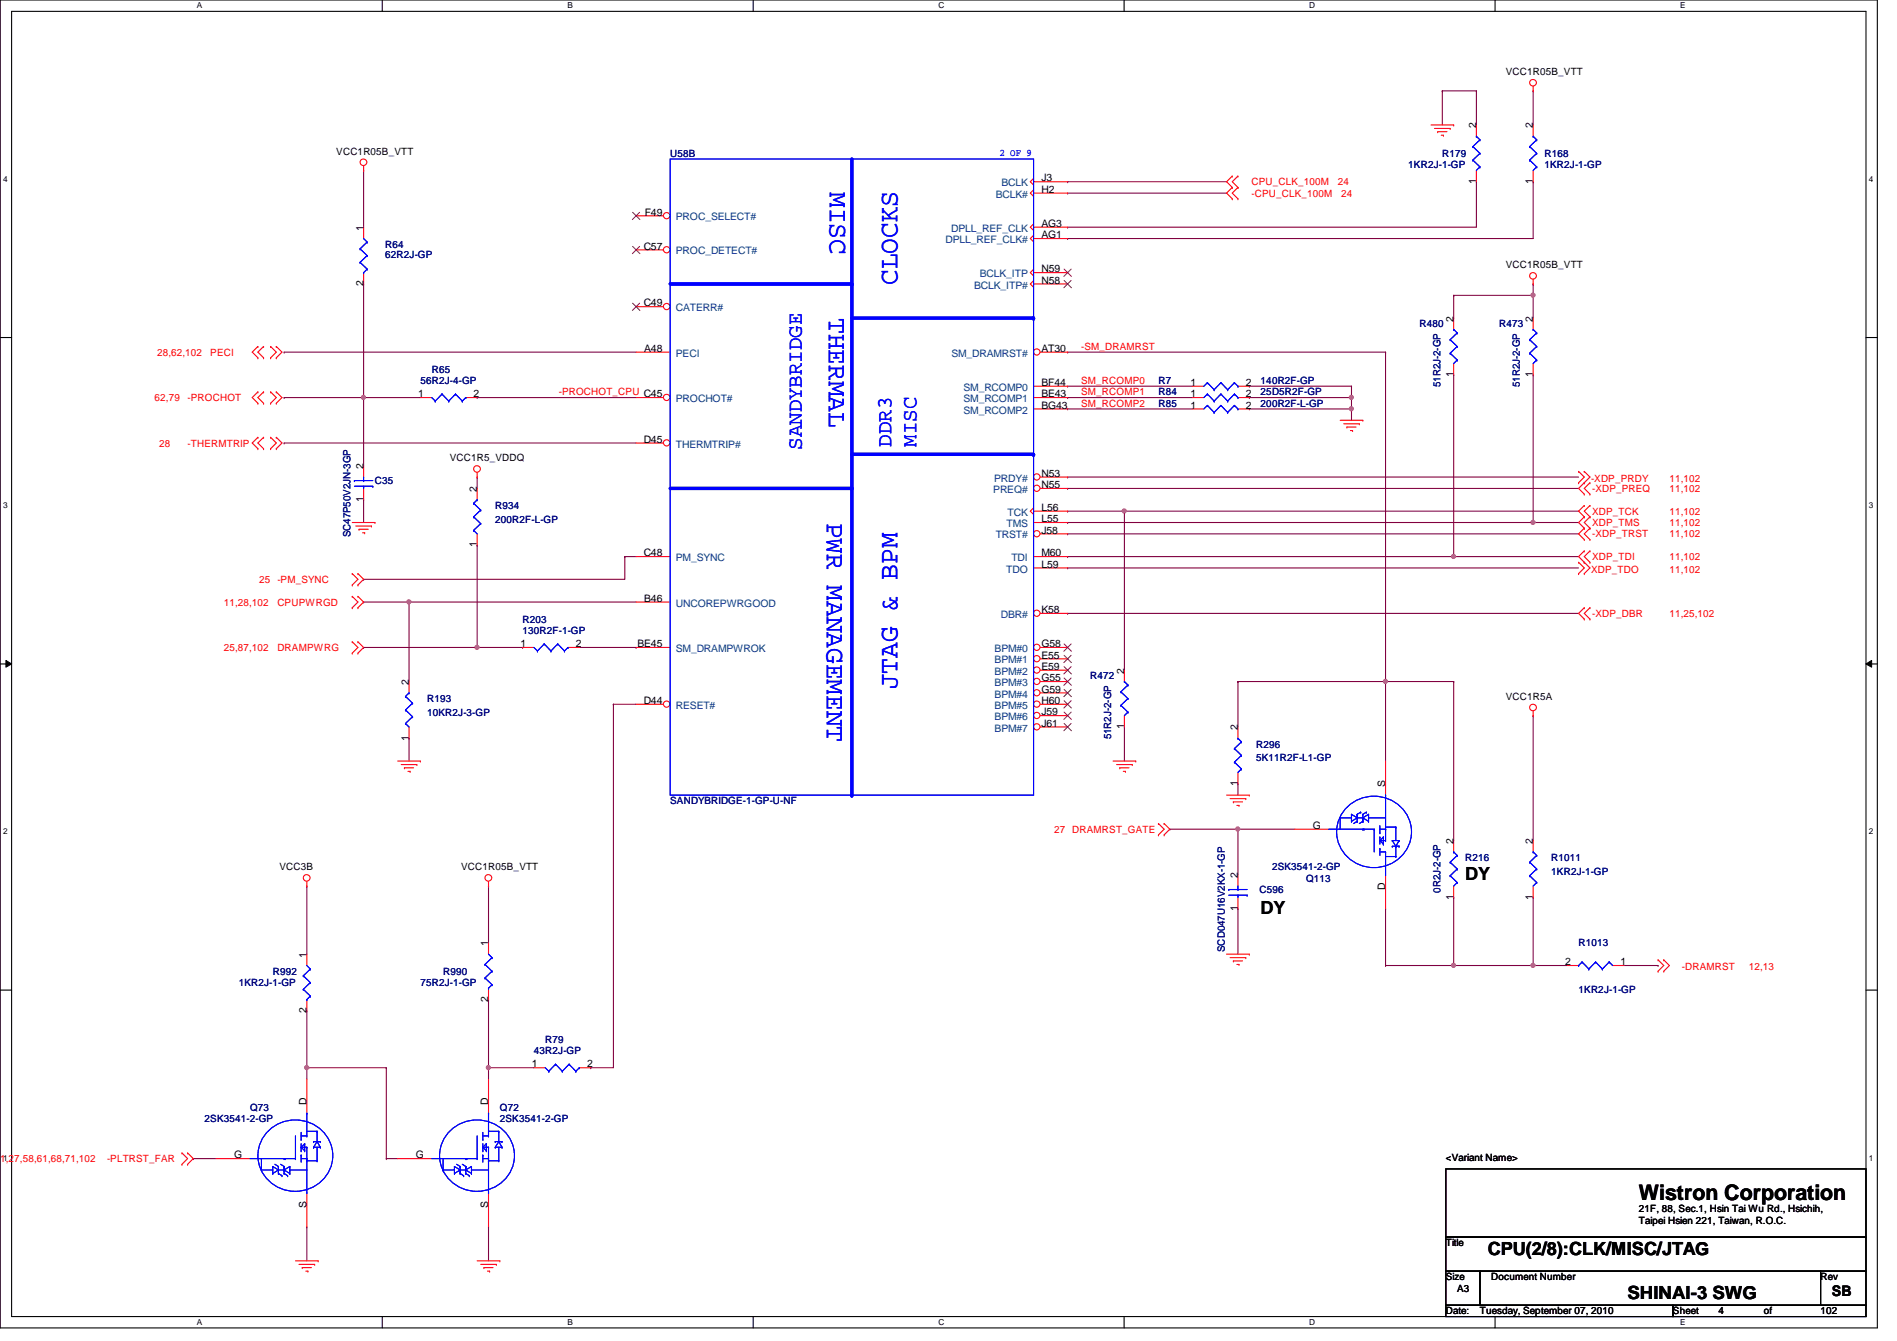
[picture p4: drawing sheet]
<svg xmlns="http://www.w3.org/2000/svg" width="297mm" height="210mm" viewBox="0 0 297 210" stroke-linecap="round" stroke-linejoin="round" font-family="sans-serif">
<path d="M0 0h294v207.9h-294zM1.8 1.8h290.4v204.3h-290.4z" fill="none" stroke="#000" stroke-width=".17"/>
<g fill="#fff">
<path d="M30.8 .2h.8v1.4h-.8z"/>
<path d="M30.8 206.2h.8v1.4h-.8z"/>
</g>
<path d="M59.9 0v1.8M59.9 206.1v1.8" fill="none" stroke="#000" stroke-width=".17"/>
<g fill="#fff">
<path d="M88.9 .2h.8v1.4h-.8z"/>
<path d="M88.9 206.2h.8v1.4h-.8z"/>
</g>
<path d="M117.9 0v1.8M117.9 206.1v1.8" fill="none" stroke="#000" stroke-width=".17"/>
<g fill="#fff">
<path d="M146.9 .2h.9v1.4h-.9z"/>
<path d="M146.9 206.2h.9v1.4h-.9z"/>
</g>
<path d="M176 0v1.8M176 206.1v1.8" fill="none" stroke="#000" stroke-width=".17"/>
<g fill="#fff">
<path d="M205 .2h.9v1.4h-.9z"/>
<path d="M205 206.2h.9v1.4h-.9z"/>
</g>
<path d="M234.1 0v1.8M234.1 206.1v1.8" fill="none" stroke="#000" stroke-width=".17"/>
<g fill="#fff">
<path d="M263.1 .2h.8v1.4h-.8z"/>
<path d="M263.1 206.2h.8v1.4h-.8z"/>
<path d="M.5 27.3h.7v1.4h-.7z"/>
<path d="M292.6 27.3h.7v1.4h-.7z"/>
<path d="M.5 78.4h.7v1.4h-.7z"/>
<path d="M292.6 78.4h.7v1.4h-.7z"/>
</g>
<path d="M0 52.8h1.8M292.2 52.8h1.8" fill="none" stroke="#000" stroke-width=".17"/>
<g fill="#fff">
<path d="M.5 129.5h.7v1.4h-.7z"/>
<path d="M292.6 129.5h.7v1.4h-.7z"/>
</g>
<path d="M0 103.9h1.8M292.2 103.9h1.8" fill="none" stroke="#000" stroke-width=".17"/>
<path d="M.9 103.4l.9 .5-.9 .5zM292.2 103.9l.9-.5v1z" fill="#000"/>
<path d="M.9 103.4l.9 .5-.9 .5zM292.2 103.9l.9-.5v1z" fill="none" stroke="#000" stroke-width=".16"/>
<g fill="#fff">
<path d="M.5 180.5h.7v1.4h-.7z"/>
<path d="M292.6 180.5h.7v1.4h-.7z"/>
</g>
<path d="M0 155h1.8M292.2 155h1.8" fill="none" stroke="#000" stroke-width=".17"/>
<path d="M44.5 55.1h.1M44.5 55.1h55.1M56.9 62.2h.1M56.9 62.2v10.7" fill="none" stroke="#800040" stroke-width=".17"/>
<circle cx="56.9" cy="62.2" r=".32" fill="#f0f"/>
<circle cx="56.9" cy="62.2" r=".32" fill="none" stroke="#f0f" stroke-width=".17"/>
<g fill="none" stroke="#800040" stroke-width=".17">
<path d="M56.9 26.7h.1M56.9 26.7v8.9M44.5 69.3h.1M44.5 69.3h55.1M56.9 62.2h.1M56.9 62.2h8.9M74.7 62.2h.1M74.7 62.2h24.9M56.9 90.7h.1M56.9 94.2h.1M56.9 90.7h40.9M56.9 94.2h7.1"/>
<path d="M64 94.2h.1M64 94.2v12.5"/>
</g>
<circle cx="64" cy="94.2" r=".32" fill="#f0f"/>
<circle cx="64" cy="94.2" r=".32" fill="none" stroke="#f0f" stroke-width=".17"/>
<g fill="none" stroke="#800040" stroke-width=".17">
<path d="M167.2 28.4h.1M167.2 30.2h.1M167.2 35.6h.1M167.2 37.3h.1M167.2 28.4h24.9M167.2 30.2h24.9M167.2 35.6h64M167.2 37.3h72.9M167.2 64h.1M167.2 64h19.5M195.6 64h.1M195.6 64h16"/>
<path d="M64 94.2h.1M64 94.2h35.6M97.8 87.1h.1M97.8 87.1v3.6M97.8 87.1h1.8M64 115.6h.1M64 115.6v3.5"/>
</g>
<circle cx="211.6" cy="64" r=".32" fill="#f0f"/>
<circle cx="211.6" cy="64" r=".32" fill="none" stroke="#f0f" stroke-width=".17"/>
<path d="M167.2 60.5h.1M167.2 60.5h19.5M195.6 60.5h.1M195.6 62.2h.1M195.6 60.5h16M195.6 62.2h16" fill="none" stroke="#800040" stroke-width=".17"/>
<circle cx="211.6" cy="62.2" r=".32" fill="#f0f"/>
<circle cx="211.6" cy="62.2" r=".32" fill="none" stroke="#f0f" stroke-width=".17"/>
<path d="M167.2 62.2h.1M167.2 74.7h.1M167.2 76.5h.1M167.2 62.2h19.5M167.2 74.7h80M167.2 76.5h80M211.6 64h.1M211.6 64v1.8M176.1 80h.1M176.1 80h71.1" fill="none" stroke="#800040" stroke-width=".17"/>
<circle cx="176" cy="80" r=".32" fill="#f0f"/>
<circle cx="176" cy="80" r=".32" fill="none" stroke="#f0f" stroke-width=".17"/>
<path d="M240.1 81.8h.1M240.1 81.8h7.1" fill="none" stroke="#800040" stroke-width=".17"/>
<circle cx="240" cy="81.8" r=".32" fill="#f0f"/>
<circle cx="240" cy="81.8" r=".32" fill="none" stroke="#f0f" stroke-width=".17"/>
<path d="M167.2 83.6h.1M167.2 83.6h80M227.6 87.1h.1M227.6 87.1h19.6" fill="none" stroke="#800040" stroke-width=".17"/>
<circle cx="227.6" cy="87.1" r=".32" fill="#f0f"/>
<circle cx="227.6" cy="87.1" r=".32" fill="none" stroke="#f0f" stroke-width=".17"/>
<path d="M167.2 88.9h.1M167.2 96h.1M167.2 88.9h80M167.2 96h80M176.1 80h.1M176.1 80v24.9M176.1 113.8h.1M176.1 113.8v5.3M217 106.7h.1M217 106.7h10.6M217 106.7v12.4" fill="none" stroke="#800040" stroke-width=".17"/>
<circle cx="216.9" cy="106.7" r=".32" fill="#f0f"/>
<circle cx="216.9" cy="106.7" r=".32" fill="none" stroke="#f0f" stroke-width=".17"/>
<g fill="none" stroke="#800040" stroke-width=".17">
<path d="M227.6 106.7h.1M227.6 106.7v24.9M240.1 112h.1M240.1 112v19.6M183.2 129.8h.1M183.2 129.8h10.6M193.8 129.8h.1M193.8 129.8v7.1M217 142.2h.1M217 142.2v8.9M227.6 151.1h.1M240.1 140.5h.1"/>
<path d="M240.1 140.5v10.6h-12.5"/>
</g>
<circle cx="227.6" cy="151.1" r=".32" fill="#f0f"/>
<circle cx="227.6" cy="151.1" r=".32" fill="none" stroke="#f0f" stroke-width=".17"/>
<path d="M193.8 129.8h.1M193.8 129.8h8.9M193.8 142.2h.1M193.8 142.2v7.2M227.6 140.5h.1M227.6 140.5v10.6" fill="none" stroke="#800040" stroke-width=".17"/>
<circle cx="193.8" cy="129.8" r=".32" fill="#f0f"/>
<circle cx="193.8" cy="129.8" r=".32" fill="none" stroke="#f0f" stroke-width=".17"/>
<g fill="none" stroke="#800040" stroke-width=".17">
<path d="M167.2 55.1h.1M167.2 55.1h49.8M217 55.1h.1M217 55.1v51.6h-23.2M227.6 58.7h.1M227.6 46.2h.1M227.6 58.7v28.4M227.6 46.2h12.5M240.1 58.7h.1M240.1 46.2h.1M240.1 46.2v3.6M240.1 58.7v23.1"/>
<path d="M193.8 106.7h.1M193.8 106.7v7.1M193.8 122.7h.1M193.8 122.7v1.8M217 151.1h.1M217 151.1h10.6"/>
</g>
<circle cx="240" cy="46.2" r=".32" fill="#f0f"/>
<circle cx="240" cy="46.2" r=".32" fill="none" stroke="#f0f" stroke-width=".17"/>
<g fill="none" stroke="#800040" stroke-width=".17">
<path d="M227.6 46.2h.1M227.6 46.2v3.6M240.1 44.4h.1M240.1 44.4v1.8M211.6 62.2h.1M211.6 60.5h.1M211.6 60.5v3.5M167.2 80h.1M167.2 81.8h.1M167.2 87.1h.1M167.2 80h8.9M167.2 81.8h72.9"/>
<path d="M167.2 87.1h60.4M76.5 167.1h.1M76.5 167.1h7.1M76.5 167.1v1.8"/>
</g>
<circle cx="76.5" cy="167.1" r=".32" fill="#f0f"/>
<circle cx="76.5" cy="167.1" r=".32" fill="none" stroke="#f0f" stroke-width=".17"/>
<g fill="none" stroke="#800040" stroke-width=".17">
<path d="M96.1 110.2h.1M96.1 110.2v56.9h-3.6M96.1 110.2h3.5M76.5 138.7h.1M76.5 138.7v8.9M48 167.1h.1M48 167.1h12.5M48 167.1v1.8M92.5 167.1h.1M30.3 181.4h.1M30.3 181.4h3.5M48 192h.1"/>
<path d="M48 192v5.4"/>
</g>
<circle cx="48" cy="167.1" r=".32" fill="#f0f"/>
<circle cx="48" cy="167.1" r=".32" fill="none" stroke="#f0f" stroke-width=".17"/>
<g fill="none" stroke="#800040" stroke-width=".17">
<path d="M225.8 14.2h.1M225.8 14.2h5.4M225.8 14.2v5.4M231.2 14.2h.1M231.2 14.2v5.4M240.1 14.2h.1M240.1 14.2v5.4M231.2 28.4h.1M231.2 28.4v7.2M240.1 28.4h.1M240.1 28.4v8.9M74.7 74.7h.1"/>
<path d="M74.7 74.7v1.8M74.7 85.3h.1M74.7 85.3v16h7.1M81.8 101.3h.1M90.7 101.3h8.9M99.6 101.3h.1M48 138.7h.1M48 138.7v10.7M48 158.2h.1M48 158.2v8.9M76.5 156.5h.1M76.5 156.5v10.6"/>
<path d="M60.5 167.1h.1M60.5 167.1v14.3M60.5 181.4h.1M60.5 181.4h1.8M76.5 192h.1M76.5 192v5.4"/>
</g>
<circle cx="74.7" cy="101.3" r=".32" fill="#f0f"/>
<circle cx="74.7" cy="101.3" r=".32" fill="none" stroke="#f0f" stroke-width=".17"/>
<path d="M56.9 101.3h.1M56.9 101.3h17.8M240.1 151.1h.1M240.1 151.1h5.3" fill="none" stroke="#800040" stroke-width=".17"/>
<circle cx="240" cy="151.1" r=".32" fill="#f0f"/>
<circle cx="240" cy="151.1" r=".32" fill="none" stroke="#f0f" stroke-width=".17"/>
<path d="M56.9 44.4h.1M56.9 44.4v17.8h-12.4M44.5 62.2h.1M56.9 78.2h.1M56.9 78.2v3.6M254.3 151.1h5.3M259.6 151.1h.1" fill="none" stroke="#800040" stroke-width=".17"/>
<g fill="none" stroke="#f00" stroke-width=".17">
<path d="M224.1 19.6h3.5M227.6 19.6h.1M231.2 19.6v1.7M240.1 14.2h.1M240.1 13.5v.7M56.9 26.7h.1M56.9 26v.7M193 27.6h.1M193 29.3h.1M193 31.1h.1M193 27.6l-.9 .8 .9 .9M193 29.3l-.9 .9 .9 .9"/>
<path d="M193.8 29.3h.1M193.8 27.6h.1M193.8 31.1h.1M193.8 27.6l-.8 .8 .8 .9M193.8 29.3l-.8 .9 .8 .9M224.6 20.1h2.5M225.1 20.6h.1M225.1 20.6h1.5M225.7 21.2h.3M226 21.2h.1M227.1 20.1h.1M231.2 26.7v1.7"/>
<path d="M40.4 56h.1M40.4 54.2h.1M40.4 54.2l-.9 .9 .9 .9M41.3 56h.1M41.3 54.2h.1M41.3 54.2l-.9 .9 .9 .9M42.4 54.2h.1M42.4 56h.1M42.4 54.2l.9 .9-.9 .9M43.3 56h.1M43.3 54.2h.1M43.3 54.2l.9 .9-.9 .9"/>
<path d="M240.1 44.4h.1M240.1 43.7v.7M40.4 63.1h.1M40.4 61.3h.1M40.4 70.2h.1M40.4 68.5h.1M40.4 61.3l-.9 .9 .9 .9M40.4 68.5l-.9 .8 .9 .9M41.3 63.1h.1M41.3 61.3h.1M41.3 70.2h.1M41.3 68.5h.1"/>
<path d="M41.3 61.3l-.9 .9 .9 .9M41.3 68.5l-.9 .8 .9 .9M42.4 61.3h.1M42.4 63.1h.1M42.4 68.5h.1M42.4 70.2h.1M42.4 61.3l.9 .9-.9 .9M42.4 68.5l.9 .8-.9 .9M43.3 63.1h.1M43.3 61.3h.1M43.3 70.2h.1M43.3 68.5h.1"/>
<path d="M43.3 61.3l.9 .9-.9 .9M43.3 68.5l.9 .8-.9 .9M56.9 72.9v1.8M56.9 76.5v1.7M65.8 62.2h1.8M72.9 62.2h1.8M74.7 74.7h.1M74.7 74v.7M161.8 62.2h5.4M161.8 64h5.4M186.7 64h1.8M193.8 64h1.8"/>
<path d="M209.8 65.8h3.6M210.4 66.3h2.4M210.9 66.8h.1M210.9 66.8h1.4M211.5 67.4h.3M211.8 67.4h.1M212.8 66.3h.1M213.4 65.8h.1M247.2 73.8h.1M247.2 75.6h.1M247.2 73.8l.9 .9-.9 .9M248.1 73.8h.1"/>
<path d="M248.1 75.6h.1M248.1 77.3h.1M248.1 79.1h.1M248.1 73.8l.9 .9-1.8 1.8 .9 .8M248.1 79.1l-.9 .9 .9 .9M249 77.3h.1M249 75.6h.1M249 79.1h.1M249 75.6l-.9 .9 .9 .8M249 79.1l-.9 .9 .9 .9M55.2 91.6h.1M55.2 89.8h.1"/>
<path d="M55.2 95.1h.1M55.2 93.3h.1M55.2 81.8h3.5M55.2 89.8l.8 .9-.8 .9M55.2 93.3l.8 .9-.8 .9M55.7 82.3h2.5M56 89.8h.1M56 91.6h.1M56 93.3h.1M56 95.1h.1M56 89.8l.9 .9-.9 .9M56 93.3l.9 .9-.9 .9"/>
<path d="M56.2 82.8h.1M56.2 82.8h1.5M56.8 83.4h.3M57.1 83.4h.1M58.2 82.3h.1M58.7 81.8h.1M247.2 88h.1M247.2 89.8h.1M247.2 88l.9 .9-.9 .9M248.1 80.9h.1M248.1 82.7h.1M248.1 84.5h.1"/>
<path d="M248.1 88h.1M248.1 89.8h.1M248.1 86.2h.1M248.1 95.1h.1M248.1 96.9h.1M248.1 80.9l-.9 .9 .9 .9M248.1 82.7l-.9 .9 .9 .9M248.1 86.2l-.9 .9 1.8 1.8-.9 .9M248.1 95.1l-.9 .9 .9 .9M249 80.9h.1M249 82.7h.1M249 84.5h.1"/>
<path d="M249 88h.1M249 86.2h.1M249 96.9h.1M249 95.1h.1M249 80.9l-.9 .9 .9 .9M249 82.7l-.9 .9 .9 .9M249 86.2l-.9 .9 .9 .9M249 95.1l-.9 .9 .9 .9M55.2 102.2h.1M55.2 100.5h.1M55.2 100.5l.8 .8-.8 .9M56 100.5h.1"/>
<path d="M56 102.2h.1M56 100.5l.9 .8-.9 .9M62.3 119.1h3.5M62.8 119.7h2.5M65.3 119.7h.1M65.8 119.1h.1M174.3 119.1h3.5M174.8 119.7h2.5M176.1 104.9v1.8M176.1 112v1.8M177.3 119.7h.1M177.8 119.1h.1"/>
<path d="M193.8 113.8v1.8M217 119.1v5.4M240.1 112h.1M240.1 111.3v.7M48 138.7h.1M48 138v.7M63.3 120.2h.1M63.3 120.2h1.5M63.9 120.7h.3M64.2 120.7h.1M76.5 138.7h.1M76.5 138v.7"/>
<path d="M175.3 120.2h.1M175.3 120.2h1.5M175.9 120.7h.3M176.2 120.7h.1M181.4 130.7h.1M181.4 128.9h.1M181.4 128.9l.9 .9-.9 .9M182.3 128.9h.1M182.3 130.7h.1M182.3 128.9l.9 .9-.9 .9M192.1 124.5h3.5M192.6 125h2.5"/>
<path d="M193.1 125.5h.1M193.1 125.5h1.5M193.7 126.1h.3M193.8 120.9v1.8M193.8 136.9v1.8M194 126.1h.1M195.1 125h.1M195.6 124.5h.1M202.7 129.8h5.4M217 136.9v5.3M240.1 131.6v1.7M240.1 138.7v1.8"/>
<path d="M76.5 147.6v1.8M76.5 154.7v1.8M192.1 149.4h3.5M192.6 149.9h2.5M193.1 150.4h.1M193.1 150.4h1.5M193.7 151h.3M193.8 140.5v1.7M194 151h.1M195.1 149.9h.1M195.6 149.4h.1M245.4 151.1h1.8"/>
<path d="M252.5 151.1h1.8M259.6 150.2h.1M259.6 152h.1M259.6 150.2l.9 .9-.9 .9M260.5 150.2h.1M260.5 152h.1M260.5 150.2l.9 .9-.9 .9M83.6 167.1h1.8M90.7 167.1h1.8M28.5 182.2h.1M28.5 180.5h.1M28.5 180.5l.9 .9-.9 .8"/>
<path d="M29.4 180.5h.1M29.4 182.2h.1M29.4 180.5l.9 .9-.9 .8M46.3 197.4h3.5M46.8 197.9h2.5M47.3 198.4h.1M47.3 198.4h1.5M47.9 199h.3M48.2 199h.1M49.3 197.9h.1M49.8 197.4h.1M74.7 197.4h3.6"/>
<path d="M75.3 197.9h2.4M75.8 198.4h.1M75.8 198.4h1.4M76.3 199h.4M76.7 199h.1M77.7 197.9h.1M78.3 197.4h.1"/>
<circle cx="240.1" cy="12.9" r=".52"/>
<circle cx="56.9" cy="25.4" r=".52"/>
<circle cx="240.1" cy="43.2" r=".52"/>
<circle cx="74.7" cy="73.4" r=".52"/>
<circle cx="240.1" cy="110.7" r=".52"/>
<circle cx="48" cy="137.4" r=".52"/>
<circle cx="76.5" cy="137.4" r=".52"/>
</g>
<path d="M226.4 183h65.8v10.6h-65.8zM226.4 193.6h65.8v5.4h-65.8zM226.4 199h5.3v5.3h-5.3zM231.7 199h53.4v5.3h-53.4zM285.1 199h7.1v5.3h-7.1zM226.4 204.3h35.6v1.8h-35.6zM262 204.3h30.2v1.8h-30.2z" fill="none" stroke="#000" stroke-width=".17"/>
<g fill="none" stroke="#00f" stroke-width=".17">
<path d="M230.6 25.1h.1M230.6 22.9h.1M230.6 25.1l1.1 1M230.6 22.9l1.1 1.1M231.2 21.3h.1M231.2 21.3l.5 .6M231.7 26.1h.1M231.7 24h.1M231.7 21.9h.1M231.7 26.1l-.5 .6M231.7 24l-1.1 1.1M231.7 21.9l-1.1 1"/>
<path d="M55.5 75.2h.1M55.5 76.1h2.9M55.5 75.2h2.9M56.9 76.1h.1M56.9 75.2h.1M56.9 74.7v.5M56.9 76.1v.4M58.4 76.1h.1M67.6 62.2l.6 .6M68.2 62.8h.1M69.2 61.7h.1M69.2 61.7l-1 1.1"/>
<path d="M69.2 61.7l1.1 1.1M70.3 62.8h.1M71.3 61.7h.1M71.3 61.7l-1 1.1M71.3 61.7l1.1 1.1M72.4 62.8h.1M72.9 62.2h.1M72.9 62.2l-.5 .6M189.1 63.5h.1M189.1 63.5l-.6 .5M189.1 63.5l1 1.1M190.1 64.6h.1"/>
<path d="M191.2 63.5h.1M191.2 63.5l-1.1 1.1M191.2 63.5l1 1.1M192.2 64.6h.1M193.3 63.5h.1M193.3 63.5l-1.1 1.1M193.3 63.5l.5 .5M193.8 64h.1M175.5 110.4h.1M175.5 108.3h.1M175.5 110.4l1.1 1.1M175.5 108.3l1.1 1"/>
<path d="M176.1 106.7h.1M176.1 106.7l.5 .5M176.6 111.5h.1M176.6 109.3h.1M176.6 107.2h.1M176.6 111.5l-.5 .5M176.6 109.3l-1.1 1.1M176.6 107.2l-1.1 1.1M193.3 119.3h.1M193.3 117.2h.1M193.3 119.3l1.1 1.1M193.3 117.2l1.1 1"/>
<path d="M193.8 115.6h.1M193.8 115.6l.6 .5M194.4 118.2h.1M194.4 116.1h.1M194.4 118.2l-1.1 1.1M194.4 116.1l-1.1 1.1M192.4 139.2h.1M192.4 139.2h2.9M193.8 139.2h.1M193.8 138.7v.5M194.4 120.4h.1M194.4 120.4l-.6 .5"/>
<path d="M208.1 129.8h7.1M209.8 128h.1M209.8 128h1.8M209.8 128v1.8M211 126.3a5.9 5.9 0 0 1 6.3-1.3 5.9 5.9 0 0 1 3.7 5.2 5.9 5.9 0 0 1-5.8 5.6 5.9 5.9 0 0 1-5.9-5.6 5.4 5.4 0 0 1 1.7-3.9zM211.6 127.5h.1M211.6 128.6h.1M211.6 127.5v1.1M211.6 127.5l.9 .5M212.5 127.5h.1M212.5 128h.1M212.5 128.6h.1"/>
<path d="M212.5 128h.9M212.5 127.5v1.1M212.5 128l-.9 .6M212.5 128.6l-.5 .3M213.1 127.1h.1M213.1 127.1l-.6 .4M213.4 129.8h.1M213.4 128h.1M213.4 128.6h.1M213.4 127.5h.1M213.4 127.5v1.1M213.4 128l.9 .6"/>
<path d="M213.4 128.6l-.6 .3M213.6 129.8h.1M213.9 127.1h.1M213.9 127.1l-.5 .4M214.3 128h.1M214.3 128.6h.1M214.3 127.5h.1M214.3 128h2.7M214.3 127.5v1.1M214.3 127.5l-.9 .5M215.2 129.8h.1M215.2 129.8v3.5"/>
<path d="M216.1 130.3h.1M216.1 132.8h.1M216.1 131h.1M216.1 131.6h.1M216.1 129.8h.9M216.1 129.2v1.1M216.1 131v1.1M216.1 132.8v1.1M216.1 133.3h.9M216.1 131.6h.9M216.1 131.6l.5 .5M216.6 132.1h.1"/>
<path d="M216.6 131h.1M216.6 131v1.1M216.6 131l-.5 .6M217 133.3h.1M217 136.9h.1M217 129.8h.1M217 124.5h.1M217 131.6h.1M217 129.5h.1M217 124.5v7.1M217 133.3v3.6M217 134.1h1.6"/>
<path d="M217 129.5h1.6M218 132.5h.1M218 131.6h.1M218 131.6h1.1M218 132.5h1.1M218 131.6l.6 .9M218.6 134.1h.1M218.6 132.5h.1M218.6 129.5h.1M218.6 129.5v2.1M218.6 132.5v1.6M219.1 132.5h.1"/>
<path d="M219.1 131.6h.1M219.1 131.6l-.5 .9M239.5 137.1h.1M239.5 135h.1M239.5 137.1l1.1 1M239.5 135l1.1 1M240.1 133.3h.1M240.1 133.3l.5 .6M240.6 138.1h.1M240.6 136h.1M240.6 133.9h.1M240.6 138.1l-.5 .6"/>
<path d="M240.6 136l-1.1 1.1M240.6 133.9l-1.1 1.1M75.9 151h.1M75.9 153.1h.1M75.9 151l1.1 1M75.9 153.1l1.1 1M76.5 154.7h.1M76.5 149.4l.5 .5M77 149.9h.1M77 152h.1M77 154.1h.1M77 149.9l-1.1 1.1"/>
<path d="M77 152l-1.1 1.1M77 154.1l-.5 .6M192.4 140.1h2.9M193.8 140.1h.1M193.8 140.1v.4M195.3 140.1h.1M247.2 151.1h.1M247.7 150.6h.1M247.7 150.6l1.1 1.1M247.7 150.6l-.5 .5M248.8 151.7h.1M249.8 150.6h.1"/>
<path d="M249.8 150.6l1.1 1.1M249.8 150.6l-1 1.1M250.9 151.7h.1M252 150.6h.1M252 150.6l.5 .5M252 150.6l-1.1 1.1M85.4 167.1l.5 .6M85.9 167.7h.1M87 166.6h.1M87 166.6l-1.1 1.1M87 166.6l1 1.1M88 167.7h.1"/>
<path d="M89.1 166.6h.1M89.1 166.6l-1.1 1.1M89.1 166.6l1.1 1.1M90.2 167.7h.1M90.7 167.1h.1M90.7 167.1l-.5 .6"/>
</g>
<circle cx="162.4" cy="55.1" r=".5" fill="#fff"/>
<g fill="none" stroke="#f00" stroke-width=".17">
<path d="M161.8 29.7l-.5 .5 .5 .5M161.8 30.2h5.4M161.8 27.9l-.5 .5 .5 .6M161.8 28.4h5.4M161.8 36.8l-.5 .5 .5 .5M161.8 37.3h5.4M161.8 35.1l-.5 .5 .5 .5M161.8 35.6h5.4M162.9 55.1h4.3M161.8 60.5h5.4"/>
<circle cx="162.4" cy="55.1" r=".5"/>
</g>
<circle cx="104.4" cy="48" r=".5" fill="#fff"/>
<g fill="none" stroke="#f00" stroke-width=".17">
<path d="M99.6 48h4.3M99.6 55.1h5.3"/>
<circle cx="104.4" cy="48" r=".5"/>
</g>
<path d="M99.1 47.5l1.1 1.1M100.2 47.5l-1.2 1.1" fill="none" stroke="#804000" stroke-width=".16"/>
<circle cx="104.4" cy="62.2" r=".5" fill="#fff"/>
<g fill="none" stroke="#f00" stroke-width=".17">
<path d="M99.6 62.2h4.3"/>
<circle cx="104.4" cy="62.2" r=".5"/>
</g>
<circle cx="104.4" cy="69.3" r=".5" fill="#fff"/>
<g fill="none" stroke="#f00" stroke-width=".17">
<path d="M99.6 69.3h4.3M99.6 101.3h5.3"/>
<circle cx="104.4" cy="69.3" r=".5"/>
</g>
<circle cx="104.4" cy="110.2" r=".5" fill="#fff"/>
<g fill="none" stroke="#f00" stroke-width=".17">
<path d="M99.6 110.2h4.3"/>
<circle cx="104.4" cy="110.2" r=".5"/>
</g>
<circle cx="162.4" cy="74.6" r=".5" fill="#fff"/>
<g fill="none" stroke="#f00" stroke-width=".17">
<path d="M162.9 74.7h4.3"/>
<circle cx="162.4" cy="74.6" r=".5"/>
</g>
<circle cx="162.4" cy="76.4" r=".5" fill="#fff"/>
<g fill="none" stroke="#f00" stroke-width=".17">
<path d="M161.8 79.5l-.5 .5 .5 .5M162.9 76.5h4.3M161.8 80h5.4M161.8 81.8h5.4"/>
<circle cx="162.4" cy="76.4" r=".5"/>
</g>
<circle cx="162.4" cy="83.5" r=".5" fill="#fff"/>
<g fill="none" stroke="#f00" stroke-width=".17">
<path d="M161.8 87.1h5.4M161.8 88.9h5.4M162.9 83.6h4.3"/>
<circle cx="162.4" cy="83.5" r=".5"/>
</g>
<circle cx="162.4" cy="96" r=".5" fill="#fff"/>
<g fill="none" stroke="#f00" stroke-width=".17">
<path d="M162.9 96h4.3"/>
<circle cx="162.4" cy="96" r=".5"/>
</g>
<circle cx="162.4" cy="101.3" r=".5" fill="#fff"/>
<g fill="none" stroke="#f00" stroke-width=".17">
<path d="M162.9 101.3h4.3"/>
<circle cx="162.4" cy="101.3" r=".5"/>
</g>
<path d="M166.6 100.8l1.2 1.1M167.7 100.8l-1.1 1.1" fill="none" stroke="#804000" stroke-width=".16"/>
<circle cx="162.4" cy="103.1" r=".5" fill="#fff"/>
<g fill="none" stroke="#f00" stroke-width=".17">
<path d="M162.9 103.1h4.3"/>
<circle cx="162.4" cy="103.1" r=".5"/>
</g>
<path d="M166.6 102.6l1.2 1.1M167.7 102.6l-1.1 1.1" fill="none" stroke="#804000" stroke-width=".16"/>
<circle cx="162.4" cy="104.9" r=".5" fill="#fff"/>
<g fill="none" stroke="#f00" stroke-width=".17">
<path d="M162.9 104.9h4.3"/>
<circle cx="162.4" cy="104.9" r=".5"/>
</g>
<path d="M166.6 104.4l1.2 1.1M167.7 104.4l-1.1 1.1" fill="none" stroke="#804000" stroke-width=".16"/>
<circle cx="162.4" cy="106.7" r=".5" fill="#fff"/>
<g fill="none" stroke="#f00" stroke-width=".17">
<path d="M162.9 106.7h4.3"/>
<circle cx="162.4" cy="106.7" r=".5"/>
</g>
<path d="M166.6 106.1l1.2 1.2M167.7 106.1l-1.1 1.2" fill="none" stroke="#804000" stroke-width=".16"/>
<circle cx="162.4" cy="108.4" r=".5" fill="#fff"/>
<g fill="none" stroke="#f00" stroke-width=".17">
<path d="M162.9 108.5h4.3"/>
<circle cx="162.4" cy="108.4" r=".5"/>
</g>
<path d="M166.6 107.9l1.2 1.2M167.7 107.9l-1.1 1.2" fill="none" stroke="#804000" stroke-width=".16"/>
<circle cx="162.4" cy="110.2" r=".5" fill="#fff"/>
<g fill="none" stroke="#f00" stroke-width=".17">
<path d="M162.9 110.2h4.3"/>
<circle cx="162.4" cy="110.2" r=".5"/>
</g>
<path d="M166.6 109.7l1.2 1.1M167.7 109.7l-1.1 1.1" fill="none" stroke="#804000" stroke-width=".16"/>
<circle cx="162.4" cy="112" r=".5" fill="#fff"/>
<g fill="none" stroke="#f00" stroke-width=".17">
<path d="M162.9 112h4.3"/>
<circle cx="162.4" cy="112" r=".5"/>
</g>
<path d="M166.6 111.5l1.2 1.1M167.7 111.5l-1.1 1.1" fill="none" stroke="#804000" stroke-width=".16"/>
<circle cx="162.4" cy="113.8" r=".5" fill="#fff"/>
<g fill="none" stroke="#f00" stroke-width=".17">
<path d="M99.6 87.1h5.3M162.9 113.8h4.3"/>
<circle cx="162.4" cy="113.8" r=".5"/>
</g>
<path d="M166.6 113.2l1.2 1.2M167.7 113.2l-1.1 1.2" fill="none" stroke="#804000" stroke-width=".16"/>
<circle cx="104.4" cy="39.1" r=".5" fill="#fff"/>
<g fill="none" stroke="#f00" stroke-width=".17">
<path d="M99.6 39.1h4.3"/>
<circle cx="104.4" cy="39.1" r=".5"/>
</g>
<path d="M99.1 38.6l1.1 1.1M100.2 38.6l-1.2 1.1" fill="none" stroke="#804000" stroke-width=".16"/>
<circle cx="104.4" cy="33.8" r=".5" fill="#fff"/>
<g fill="none" stroke="#f00" stroke-width=".17">
<path d="M99.6 33.8h4.3M161.8 42.2l-.5 .5 .5 .5M161.8 42.7h5.4M161.8 43.9l-.5 .5 .5 .6M161.8 44.4h5.4M99.6 94.2h5.3"/>
<circle cx="104.4" cy="33.8" r=".5"/>
</g>
<path d="M99.1 33.2l1.1 1.2M100.2 33.2l-1.2 1.2M166.6 42.1l1.2 1.2M166.6 43.9l1.2 1.1M167.7 42.1l-1.1 1.2M167.7 43.9l-1.1 1.1" fill="none" stroke="#804000" stroke-width=".16"/>
<path d="M104.9 24.9h56.9v99.6h-56.9z" fill="none" stroke="#00f" stroke-width=".17"/>
<path d="M133.4 24.9v99.6" fill="none" stroke="#00f" stroke-width=".51"/>
<circle cx="133.4" cy="124.5" r=".25" fill="#00f"/>
<path d="M133.4 49.8h28.4" fill="none" stroke="#00f" stroke-width=".51"/>
<circle cx="161.8" cy="49.8" r=".25" fill="#00f"/>
<path d="M104.9 44.4h28.5" fill="none" stroke="#00f" stroke-width=".51"/>
<circle cx="133.4" cy="44.4" r=".25" fill="#00f"/>
<path d="M104.9 76.5h28.5" fill="none" stroke="#00f" stroke-width=".51"/>
<circle cx="133.4" cy="76.5" r=".25" fill="#00f"/>
<path d="M133.4 71.1h28.4" fill="none" stroke="#00f" stroke-width=".51"/>
<circle cx="161.8" cy="71.1" r=".25" fill="#00f"/>
<path d="M104.9 24.9h56.9v99.6h-56.9z" fill="none" stroke="#00f" stroke-width=".17"/>
<path d="M133.4 24.9v99.6" fill="none" stroke="#00f" stroke-width=".51"/>
<circle cx="133.4" cy="124.5" r=".25" fill="#00f"/>
<path d="M133.4 49.8h28.4" fill="none" stroke="#00f" stroke-width=".51"/>
<circle cx="161.8" cy="49.8" r=".25" fill="#00f"/>
<path d="M104.9 44.4h28.5" fill="none" stroke="#00f" stroke-width=".51"/>
<circle cx="133.4" cy="44.4" r=".25" fill="#00f"/>
<path d="M104.9 76.5h28.5" fill="none" stroke="#00f" stroke-width=".51"/>
<circle cx="133.4" cy="76.5" r=".25" fill="#00f"/>
<path d="M133.4 71.1h28.4" fill="none" stroke="#00f" stroke-width=".51"/>
<circle cx="161.8" cy="71.1" r=".25" fill="#00f"/>
<g fill="none" stroke="#f00" stroke-width=".17">
<path d="M240.1 19.6v1.7M56.9 35.6v1.7M240.1 26.7v1.7M56.9 42.7v1.7M227.6 49.8v1.8M227.6 56.9v1.8M240.1 49.8v1.8M240.1 56.9v1.8M74.7 76.5v1.7M186.7 62.2h1.8M186.7 60.5h1.8M193.8 62.2h1.8"/>
<path d="M193.8 60.5h1.8M74.7 83.6v1.7M64 106.7v1.8M64 113.8v1.8M81.8 101.3h1.8M88.9 101.3h1.8M227.6 131.6v1.7M227.6 138.7v1.8M48 149.4v1.7M48 156.5v1.7M48 168.9v5.3M76.5 168.9v5.3"/>
<path d="M33.8 181.4h5.4M48 186.7v5.3M62.3 181.4h5.3M76.5 186.7v5.3"/>
</g>
<g fill="none" stroke="#00f" stroke-width=".17">
<path d="M56.4 38.9h.1M56.4 38.9l1.1 1.1M56.9 37.3l.6 .6M57.5 37.9h.1M57.5 37.9l-1.1 1M239.5 25.1h.1M239.5 22.9h.1M239.5 25.1l1.1 1M239.5 22.9l1.1 1.1M240.1 21.3h.1M240.1 21.3l.5 .6M240.6 26.1h.1"/>
<path d="M240.6 24h.1M240.6 21.9h.1M240.6 26.1l-.5 .6M240.6 24l-1.1 1.1M240.6 21.9l-1.1 1M56.4 41.1h.1M56.4 41.1l1.1 1M56.9 42.7h.1M57.5 40h.1M57.5 42.1h.1M57.5 40l-1.1 1.1M57.5 42.1l-.6 .6"/>
<path d="M189.1 59.9h.1M189.1 59.9l-.6 .6M189.1 59.9l1 1.1M191.2 59.9h.1M191.2 59.9l-1.1 1.1M191.2 59.9l1 1.1M193.3 59.9h.1M193.3 59.9l-1.1 1.1M193.3 59.9l.5 .6M227.1 55.3h.1M227.1 53.2h.1M227.1 55.3l1.1 1"/>
<path d="M227.1 53.2l1.1 1M227.6 51.6h.1M227.6 51.6l.6 .5M228.2 56.3h.1M228.2 54.2h.1M228.2 52.1h.1M228.2 56.3l-.6 .6M228.2 54.2l-1.1 1.1M228.2 52.1l-1.1 1.1M239.5 55.3h.1M239.5 53.2h.1M239.5 55.3l1.1 1"/>
<path d="M239.5 53.2l1.1 1M240.1 51.6h.1M240.1 51.6l.5 .5M240.6 56.3h.1M240.6 54.2h.1M240.6 52.1h.1M240.6 56.3l-.5 .6M240.6 54.2l-1.1 1.1M240.6 52.1l-1.1 1.1M74.2 78.8h.1M74.2 78.8l1.1 1M74.7 78.2h.1"/>
<path d="M74.7 78.2l-.5 .6M75.3 79.8h.1M75.3 79.8l-1.1 1.1M189.1 61.7h.1M189.1 61.7l-.6 .5M189.1 61.7l1 1.1M190.1 62.8h.1M190.1 61h.1M191.2 61.7h.1M191.2 61.7l-1.1 1.1M191.2 61.7l1 1.1M192.2 62.8h.1"/>
<path d="M192.2 61h.1M193.3 61.7h.1M193.3 61.7l-1.1 1.1M193.3 61.7l.5 .5M193.8 62.2h.1M193.8 60.5h.1M74.2 83h.1M74.2 80.9h.1M74.2 83l.5 .6M74.2 80.9l1.1 1.1M75.3 82h.1M75.3 82l-1.1 1"/>
<path d="M63.5 113.2h.1M63.5 111.1h.1M63.5 109h.1M63.5 113.2l.5 .6M63.5 111.1l1.1 1.1M63.5 109l1.1 1.1M64 108.5h.1M64 108.5l-.5 .5M64.6 112.2h.1M64.6 110.1h.1M64.6 112.2l-1.1 1M64.6 110.1l-1.1 1"/>
<path d="M83.6 101.3l.6 .6M84.2 101.9h.1M85.2 100.8h.1M85.2 100.8l-1 1.1M85.2 100.8l1.1 1.1M86.3 101.9h.1M87.3 100.8h.1M87.3 100.8l-1 1.1M87.3 100.8l1.1 1.1M88.4 101.9h.1M88.9 101.3h.1M88.9 101.3l-.5 .6"/>
<path d="M227.1 137.1h.1M227.1 135h.1M227.1 137.1l1.1 1M227.1 135l1.1 1M227.6 133.3h.1M227.6 133.3l.6 .6M228.2 138.1h.1M228.2 136h.1M228.2 133.9h.1M228.2 138.1l-.6 .6M228.2 136l-1.1 1.1M228.2 133.9l-1.1 1.1"/>
<path d="M47.5 152.7h.1M47.5 154.9h.1M47.5 152.7l1.1 1.1M47.5 154.9l1.1 1M48 156.5h.1M48 151.1l.6 .6M48.6 151.7h.1M48.6 153.8h.1M48.6 155.9h.1M48.6 151.7l-1.1 1M48.6 153.8l-1.1 1.1M48.6 155.9l-.6 .6"/>
<path d="M42.1 176.9a5.9 5.9 0 0 1 6.3-1.2 5.9 5.9 0 0 1 3.7 5.2 5.9 5.9 0 0 1-5.9 5.6 5.9 5.9 0 0 1-5.8-5.6 5.4 5.4 0 0 1 1.7-4zM46.3 177.8v3.6M47.2 178.4h.1M47.2 179.6h.1M47.2 177.8h.8M47.2 179.6h.8M47.2 177.2v1.2M47.2 179v1.1M47.2 179.6l.5 .5M47.7 179h.1M47.7 179l-.5 .6M47.7 179v1.1"/>
<path d="M48 177.8h.1M48 174.2h.1M48 179.6h.1M48 177.1h1.7M48 174.2v3.6M48 179.6v7.1M49.1 178.7h.1M49.1 179.6h.1M49.1 179.6h1.1M49.1 178.7h1.1M49.7 177.1h.1M49.7 178.7h.1"/>
<path d="M49.7 177.1v1.6M49.7 179.6v2.1M49.7 178.7l.5 .9M49.7 178.7l-.6 .9M50.2 178.7h.1M50.2 179.6h.1M70.5 176.9a5.9 5.9 0 0 1 6.3-1.2 5.9 5.9 0 0 1 3.8 5.2 5.9 5.9 0 0 1-5.9 5.6 5.9 5.9 0 0 1-5.9-5.6 5.4 5.4 0 0 1 1.7-4zM74.7 177.8v3.6M75.6 178.4h.1M75.6 179.6h.1M75.6 177.2v1.2M75.6 179v1.1"/>
<path d="M75.6 177.8h.9M75.6 179.6h.9M75.6 179.6l.6 .5M76.2 179h.1M76.2 179l-.6 .6M76.2 179v1.1M76.5 177.8h.1M76.5 174.2h.1M76.5 179.6h.1M76.5 174.2v3.6M76.5 179.6v7.1M76.5 177.1h1.6"/>
<path d="M77.6 178.7h.1M77.6 179.6h.1M77.6 179.6h1M77.6 178.7h1M78.1 177.1h.1M78.1 178.7h.1M78.1 177.1v1.6M78.1 179.6v2.1M78.1 178.7l.5 .9M78.1 178.7l-.5 .9M78.6 178.7h.1M78.6 179.6h.1"/>
<path d="M39.2 181.4h7.1M40.9 183.1h.1M40.9 183.1h1.8M40.9 181.4v1.7M42.7 183.7h.1M42.7 182.6h.1M42.7 182.6v1.1M42.7 182.6l.9 .5M43 182.2l.6 .4M43.6 183.7h.1M43.6 183.1h.1M43.6 182.6h.1"/>
<path d="M43.6 183.1h.9M43.6 182.6v1.1M43.6 183.1l-.9 .6M43.6 183.7l.6 .3M43.9 182.2l.6 .4M44.2 184h.1M44.5 181.4h.1M44.5 183.1h.1M44.5 182.6h.1M44.5 183.7h.1M44.5 182.6v1.1M44.5 183.1l.9 .6"/>
<path d="M44.5 183.7l.5 .3M44.7 181.4h.1M45 184h.1M45.4 183.1h.1M45.4 182.6h.1M45.4 183.7h.1M45.4 183.1h2.6M45.4 182.6v1.1M45.4 182.6l-.9 .5M46.3 181.4h.1M47.2 180.8h.1M47.2 180.1h.1"/>
<path d="M47.2 181.4h.8M47.2 180.8v1.1M47.7 180.1h.1M48 181.4h.1M48 186.7h.1M48 181.7h.1M48 181.7h1.7M49.7 181.7h.1M67.6 181.4h7.1M69.4 183.1h.1M69.4 183.1h1.8M69.4 181.4v1.7"/>
<path d="M71.2 183.7h.1M71.2 182.6h.1M71.2 182.6v1.1M71.2 182.6l.8 .5M71.5 182.2l.5 .4M72 183.7h.1M72 183.1h.1M72 182.6h.1M72 183.1h.9M72 182.6v1.1M72 183.1l-.8 .6M72 183.7l.6 .3"/>
<path d="M72.4 182.2l.5 .4M72.6 184h.1M72.9 181.4h.1M72.9 183.1h.1M72.9 182.6h.1M72.9 183.7h.1M72.9 182.6v1.1M72.9 183.1l.9 .6M72.9 183.7l.6 .3M73.1 181.4h.1M73.5 184h.1M73.8 183.1h.1"/>
<path d="M73.8 182.6h.1M73.8 183.7h.1M73.8 183.1h2.7M73.8 182.6v1.1M73.8 182.6l-.9 .5M74.7 181.4h.1M75.6 180.8h.1M75.6 180.1h.1M75.6 181.4h.9M75.6 180.8v1.1M76.2 180.1h.1M76.5 181.4h.1"/>
<path d="M76.5 186.7h.1M76.5 181.7h.1M76.5 181.7h1.6M78.1 181.7h.1"/>
</g>
<circle cx="56.9" cy="62.2" r=".32" fill="#f0f"/>
<circle cx="56.9" cy="62.2" r=".32" fill="none" stroke="#f0f" stroke-width=".17"/>
<circle cx="64" cy="94.2" r=".32" fill="#f0f"/>
<circle cx="64" cy="94.2" r=".32" fill="none" stroke="#f0f" stroke-width=".17"/>
<circle cx="211.6" cy="64" r=".32" fill="#f0f"/>
<circle cx="211.6" cy="64" r=".32" fill="none" stroke="#f0f" stroke-width=".17"/>
<circle cx="211.6" cy="62.2" r=".32" fill="#f0f"/>
<circle cx="211.6" cy="62.2" r=".32" fill="none" stroke="#f0f" stroke-width=".17"/>
<circle cx="176" cy="80" r=".32" fill="#f0f"/>
<circle cx="176" cy="80" r=".32" fill="none" stroke="#f0f" stroke-width=".17"/>
<circle cx="240" cy="81.8" r=".32" fill="#f0f"/>
<circle cx="240" cy="81.8" r=".32" fill="none" stroke="#f0f" stroke-width=".17"/>
<circle cx="227.6" cy="87.1" r=".32" fill="#f0f"/>
<circle cx="227.6" cy="87.1" r=".32" fill="none" stroke="#f0f" stroke-width=".17"/>
<circle cx="216.9" cy="106.7" r=".32" fill="#f0f"/>
<circle cx="216.9" cy="106.7" r=".32" fill="none" stroke="#f0f" stroke-width=".17"/>
<circle cx="227.6" cy="151.1" r=".32" fill="#f0f"/>
<circle cx="227.6" cy="151.1" r=".32" fill="none" stroke="#f0f" stroke-width=".17"/>
<circle cx="193.8" cy="129.8" r=".32" fill="#f0f"/>
<circle cx="193.8" cy="129.8" r=".32" fill="none" stroke="#f0f" stroke-width=".17"/>
<circle cx="240" cy="46.2" r=".32" fill="#f0f"/>
<circle cx="240" cy="46.2" r=".32" fill="none" stroke="#f0f" stroke-width=".17"/>
<circle cx="76.5" cy="167.1" r=".32" fill="#f0f"/>
<circle cx="76.5" cy="167.1" r=".32" fill="none" stroke="#f0f" stroke-width=".17"/>
<circle cx="48" cy="167.1" r=".32" fill="#f0f"/>
<circle cx="48" cy="167.1" r=".32" fill="none" stroke="#f0f" stroke-width=".17"/>
<circle cx="74.7" cy="101.3" r=".32" fill="#f0f"/>
<circle cx="74.7" cy="101.3" r=".32" fill="none" stroke="#f0f" stroke-width=".17"/>
<circle cx="240" cy="151.1" r=".32" fill="#f0f"/>
<circle cx="240" cy="151.1" r=".32" fill="none" stroke="#f0f" stroke-width=".17"/>
<g font-size="4.2" fill="#00f">
<text x="130" y="30.1" transform="rotate(90 130 30.1)">MISC</text>
<text x="140.5" y="44.6" transform="rotate(-90 140.5 44.6)">CLOCKS</text>
<text x="129.8" y="49.8" transform="rotate(90 129.8 49.8)">THERMAL</text>
<text x="129.5" y="81.8" transform="rotate(90 129.5 81.8)">PWR MANAGEMENT</text>
<text x="140.5" y="107.9" transform="rotate(-90 140.5 107.9)">JTAG &amp; BPM</text>
</g>
<g font-size="3.3" fill="#00f">
<text x="125.6" y="70.4" transform="rotate(-90 125.6 70.4)">SANDYBRIDGE</text>
<text x="139.6" y="69.9" transform="rotate(-90 139.6 69.9)">DDR3</text>
<text x="143.5" y="69.9" transform="rotate(-90 143.5 69.9)">MISC</text>
</g>
<text font-size="3.3" x="256.6" y="187.9">Wistron Corporation</text>
<g font-size="2.8">
<text x="229.4" y="137.8">DY</text>
<text x="197.4" y="143.1">DY</text>
<text x="233" y="196.4">CPU(2/8):CLK/MISC/JTAG</text>
<text x="254.8" y="203.4">SHINAI-3 SWG</text>
</g>
<text font-size="2.3" x="286.8" y="202.9">SB</text>
<g font-size="1.6">
<text x="235.8" y="11.8">VCC1R05B_VTT</text>
<text x="231.1" y="20.1" transform="rotate(-90 231.1 20.1)">2</text>
<text x="240" y="20.1" transform="rotate(-90 240 20.1)">2</text>
<text x="52.7" y="24.2">VCC1R05B_VTT</text>
<text x="163.1" y="28.4">J3</text>
<text x="231.1" y="28.8" transform="rotate(-90 231.1 28.8)">1</text>
<text x="240" y="28.8" transform="rotate(-90 240 28.8)">1</text>
<text x="101" y="33.7">F49</text>
<text x="163.1" y="30.2">H2</text>
<text x="163.1" y="35.5">AG3</text>
<text x="56.9" y="36.1" transform="rotate(-90 56.9 36.1)">1</text>
<text x="100.8" y="39.1">C57</text>
<text x="163.1" y="37.3">AG1</text>
<text x="235.8" y="42">VCC1R05B_VTT</text>
<text x="56.9" y="44.8" transform="rotate(-90 56.9 44.8)">2</text>
<text x="100.8" y="48">C49</text>
<text x="163.1" y="42.6">N59</text>
<text x="163.1" y="44.4">N58</text>
<text x="227.6" y="50.3" transform="rotate(-90 227.6 50.3)">2</text>
<text x="240" y="50.3" transform="rotate(-90 240 50.3)">2</text>
<text x="100.9" y="55.1">A48</text>
<text x="163.1" y="55.1">AT30</text>
<text x="227.6" y="59" transform="rotate(-90 227.6 59)">1</text>
<text x="240" y="59" transform="rotate(-90 240 59)">1</text>
<text x="65.5" y="62.2">1</text>
<text x="74.2" y="62.2">2</text>
<text x="163.1" y="62.2">BE43</text>
<text x="163.1" y="64">BG43</text>
<text x="163.1" y="60.4">BF44</text>
<text x="186.4" y="64">1</text>
<text x="186.4" y="62.2">1</text>
<text x="186.4" y="60.4">1</text>
<text x="195.1" y="64">2</text>
<text x="195.1" y="62.2">2</text>
<text x="195.1" y="60.4">2</text>
<text x="100.8" y="69.3">D45</text>
<text x="56.9" y="73.4" transform="rotate(-90 56.9 73.4)">2</text>
<text x="70.4" y="72.2">VCC1R5_VDDQ</text>
<text x="74.7" y="77" transform="rotate(-90 74.7 77)">2</text>
<text x="163.1" y="74.6">N53</text>
<text x="163.1" y="76.4">N55</text>
<text x="56.9" y="78.6" transform="rotate(-90 56.9 78.6)">1</text>
<text x="163.1" y="80">L56</text>
<text x="163.1" y="81.7">L55</text>
<text x="163.1" y="83.5">J58</text>
<text x="74.7" y="85.7" transform="rotate(-90 74.7 85.7)">1</text>
<text x="100.8" y="87.1">C48</text>
<text x="163.1" y="87.1">M60</text>
<text x="163.1" y="88.9">L59</text>
<text x="100.9" y="94.2">B46</text>
<text x="163.1" y="96">K58</text>
<text x="81.5" y="101.3">1</text>
<text x="90.2" y="101.3">2</text>
<text x="99.8" y="101.3">BE45</text>
<text x="163.1" y="101.3">G58</text>
<text x="64" y="107.2" transform="rotate(-90 64 107.2)">2</text>
<text x="163.1" y="103.1">E55</text>
<text x="163.1" y="104.9">E59</text>
<text x="163.1" y="106.6">G55</text>
<text x="176" y="105.5" transform="rotate(-90 176 105.5)">2</text>
<text x="100.8" y="110.2">D44</text>
<text x="163.1" y="108.4">G59</text>
<text x="163.1" y="110.2">H60</text>
<text x="163.1" y="112">J59</text>
<text x="163.1" y="113.7">J61</text>
<text x="235.8" y="109.6">VCC1R5A</text>
<text x="64" y="115.9" transform="rotate(-90 64 115.9)">1</text>
<text x="176" y="114.1" transform="rotate(-90 176 114.1)">1</text>
<text x="193.8" y="114.3" transform="rotate(-90 193.8 114.3)">2</text>
<text x="193.8" y="123" transform="rotate(-90 193.8 123)">1</text>
<text x="216.9" y="123.2" transform="rotate(-90 216.9 123.2)">S</text>
<text x="205.6" y="129.8">G</text>
<text x="43.8" y="136.2">VCC3B</text>
<text x="72.2" y="136.2">VCC1R05B_VTT</text>
<text x="193.8" y="137.5" transform="rotate(-90 193.8 137.5)">2</text>
<text x="227.6" y="132.1" transform="rotate(-90 227.6 132.1)">2</text>
<text x="240" y="132.1" transform="rotate(-90 240 132.1)">2</text>
<text x="193.8" y="142.6" transform="rotate(-90 193.8 142.6)">1</text>
<text x="216.9" y="139.3" transform="rotate(-90 216.9 139.3)">D</text>
<text x="227.6" y="140.8" transform="rotate(-90 227.6 140.8)">1</text>
<text x="240" y="140.8" transform="rotate(-90 240 140.8)">1</text>
<text x="48" y="149.9" transform="rotate(-90 48 149.9)">1</text>
<text x="76.5" y="148.1" transform="rotate(-90 76.5 148.1)">1</text>
<text x="245.1" y="151.1">2</text>
<text x="253.7" y="151.1">1</text>
<text x="48" y="158.6" transform="rotate(-90 48 158.6)">2</text>
<text x="76.5" y="156.8" transform="rotate(-90 76.5 156.8)">2</text>
<text x="83.3" y="167.1">1</text>
<text x="91.9" y="167.1">2</text>
<text x="48" y="173" transform="rotate(-90 48 173)">D</text>
<text x="76.5" y="173" transform="rotate(-90 76.5 173)">D</text>
<text x="36.7" y="181.3">G</text>
<text x="65.1" y="181.3">G</text>
<text x="226.4" y="181.7">&lt;Variant Name&gt;</text>
<text x="48" y="189" transform="rotate(-90 48 189)">S</text>
<text x="76.5" y="189" transform="rotate(-90 76.5 189)">S</text>
<text x="256.6" y="189.7">21F, 88, Sec.1, Hsin Tai Wu Rd., Hsichih,</text>
<text x="256.6" y="191.6">Taipei Hsien 221, Taiwan, R.O.C.</text>
<text x="226.4" y="195.1">Title</text>
<text x="226.4" y="200.4">Size</text>
<text x="228.2" y="202.2">A3</text>
<text x="233.5" y="200.4">Document Number</text>
<text x="285.1" y="200.4">Rev</text>
<text x="226.4" y="205.7">Date:</text>
<text x="231.7" y="205.7">Tuesday, September 07, 2010</text>
<text x="262" y="205.7">Sheet</text>
<text x="269.1" y="205.7">4</text>
<text x="276.2" y="205.7">of</text>
<text x="285.1" y="205.7">102</text>
</g>
<g font-size="1.6" fill="#000080">
<text x="104.9" y="24.6">U58B</text>
<text x="220.5" y="26.3">1KR2J-1-GP</text>
<text x="225.8" y="24.6">R179</text>
<text x="241.8" y="24.6">R168</text>
<text x="241.8" y="26.3">1KR2J-1-GP</text>
<text x="60.3" y="38.8">R64</text>
<text x="60.3" y="40.4">62R2J-GP</text>
<text x="222.3" y="51.2">R480</text>
<text x="234.7" y="51.2">R473</text>
<text x="67.6" y="58.3">R65</text>
<text x="65.8" y="60.1">56R2J-4-GP</text>
<text x="181.4" y="63.7">R85</text>
<text x="181.4" y="61.9">R84</text>
<text x="181.4" y="60.1">R7</text>
<text x="197.4" y="63.7">200R2F-L-GP</text>
<text x="197.4" y="61.9">25D5R2F-GP</text>
<text x="197.4" y="60.1">140R2F-GP</text>
<text x="225.5" y="60.6" transform="rotate(-90 225.5 60.6)">51R2J-2-GP</text>
<text x="238" y="60.6" transform="rotate(-90 238 60.6)">51R2J-2-GP</text>
<text x="58.7" y="75.8">C35</text>
<text x="77.6" y="79.7">R934</text>
<text x="77.6" y="81.8">200R2F-L-GP</text>
<text x="54.9" y="84.1" transform="rotate(-90 54.9 84.1)">SC47P50V2JN-3GP</text>
<text x="81.8" y="97.5">R203</text>
<text x="81.8" y="99.2">130R2F-1-GP</text>
<text x="170.7" y="106.3">R472</text>
<text x="66.9" y="109.9">R193</text>
<text x="66.9" y="112">10KR2J-3-GP</text>
<text x="174" y="115.7" transform="rotate(-90 174 115.7)">51R2J-2-GP</text>
<text x="196.7" y="117">R296</text>
<text x="196.7" y="119.1">5K11R2F-L1-GP</text>
<text x="104.9" y="125.9">SANDYBRIDGE-1-GP-U-NF</text>
<text x="199.2" y="136.2">2SK3541-2-GP</text>
<text x="229.4" y="134.8">R216</text>
<text x="242.9" y="134.8">R1011</text>
<text x="242.9" y="136.9">1KR2J-1-GP</text>
<text x="197.2" y="139.8">C596</text>
<text x="204.5" y="138">Q113</text>
<text x="225.5" y="139.7" transform="rotate(-90 225.5 139.7)">0R2J-2-GP</text>
<text x="191.8" y="149" transform="rotate(-90 191.8 149)">SCD047U16V2KX-1-GP</text>
<text x="247.2" y="148.1">R1013</text>
<text x="37.4" y="154.3">1KR2J-1-GP</text>
<text x="42.7" y="152.6">R992</text>
<text x="65.8" y="154.3">75R2J-1-GP</text>
<text x="69.4" y="152.6">R990</text>
<text x="247.2" y="155.4">1KR2J-1-GP</text>
<text x="83.6" y="165">43R2J-GP</text>
<text x="85.4" y="163.2">R79</text>
<text x="39.2" y="173.9">Q73</text>
<text x="78.3" y="173.9">Q72</text>
<text x="32" y="175.7">2SK3541-2-GP</text>
<text x="78.3" y="175.7">2SK3541-2-GP</text>
</g>
<text font-size="1.6" fill="#00f" x="156.5" y="24.3">2 OF 9</text>
<g font-size="1.6" fill="#004080">
<text x="156.8" y="29.2">BCLK</text>
<text x="105.8" y="34.5">PROC_SELECT#</text>
<text x="155.9" y="30.9">BCLK#</text>
<text x="105.8" y="39.8">PROC_DETECT#</text>
<text x="148" y="38.1">DPLL_REF_CLK#</text>
<text x="148.9" y="36.3">DPLL_REF_CLK</text>
<text x="152.5" y="45.2">BCLK_ITP#</text>
<text x="153.4" y="43.4">BCLK_ITP</text>
<text x="105.8" y="48.7">CATERR#</text>
<text x="105.8" y="55.8">PECI</text>
<text x="149" y="55.8">SM_DRAMRST#</text>
<text x="105.8" y="62.9">PROCHOT#</text>
<text x="150.9" y="62.9">SM_RCOMP1</text>
<text x="150.9" y="64.7">SM_RCOMP2</text>
<text x="150.9" y="61.2">SM_RCOMP0</text>
<text x="105.8" y="70.1">THERMTRIP#</text>
<text x="155.5" y="77.2">PREQ#</text>
<text x="155.7" y="75.4">PRDY#</text>
<text x="157.6" y="82.5">TMS</text>
<text x="157.8" y="80.7">TCK</text>
<text x="105.8" y="87.8">PM_SYNC</text>
<text x="155.9" y="84.3">TRST#</text>
<text x="157.6" y="89.6">TDO</text>
<text x="158.4" y="87.8">TDI</text>
<text x="105.8" y="95">UNCOREPWRGOOD</text>
<text x="156.7" y="96.7">DBR#</text>
<text x="105.8" y="102.1">SM_DRAMPWROK</text>
<text x="155.7" y="102.1">BPM#0</text>
<text x="155.7" y="103.8">BPM#1</text>
<text x="155.7" y="105.6">BPM#2</text>
<text x="155.7" y="107.4">BPM#3</text>
<text x="105.8" y="111">RESET#</text>
<text x="155.7" y="109.2">BPM#4</text>
<text x="155.7" y="111">BPM#5</text>
<text x="155.7" y="112.7">BPM#6</text>
<text x="155.7" y="114.5">BPM#7</text>
</g>
<g font-size="1.6" fill="#f00">
<text x="196" y="29">CPU_CLK_100M</text>
<text x="209.5" y="29">24</text>
<text x="196" y="30.8">-CPU_CLK_100M</text>
<text x="210" y="30.8">24</text>
<text x="24.6" y="55.7">28,62,102</text>
<text x="32.9" y="55.7">PECI</text>
<text x="169.3" y="54.8">-SM_DRAMRST</text>
<text x="24.2" y="62.8">62,79</text>
<text x="29.4" y="62.8">-PROCHOT</text>
<text x="87.5" y="61.9">-PROCHOT_CPU C45</text>
<text x="169.3" y="63.7">SM_RCOMP2</text>
<text x="169.3" y="60.1">SM_RCOMP0</text>
<text x="169.3" y="61.9">SM_RCOMP1</text>
<text x="24.9" y="69.9">28</text>
<text x="29.4" y="69.9">-THERMTRIP</text>
<text x="249.1" y="75.4">-XDP_PRDY</text>
<text x="249.3" y="77">-XDP_PREQ</text>
<text x="261.4" y="75.4">11,102</text>
<text x="261.4" y="77">11,102</text>
<text x="249.3" y="80.6">XDP_TCK</text>
<text x="249.3" y="82.3">XDP_TMS</text>
<text x="261.4" y="82.3">11,102</text>
<text x="261.4" y="80.6">11,102</text>
<text x="249.1" y="89.6">XDP_TDO</text>
<text x="249.3" y="84.1">-XDP_TRST</text>
<text x="249.3" y="87.7">XDP_TDI</text>
<text x="261.4" y="84.1">11,102</text>
<text x="261.4" y="89.6">11,102</text>
<text x="261.4" y="87.7">11,102</text>
<text x="35" y="94.8">11,28,102</text>
<text x="40.6" y="91.2">25 -PM_SYNC</text>
<text x="43.4" y="94.8">CPUPWRGD</text>
<text x="35" y="101.9">25,87,102</text>
<text x="43.4" y="101.9">DRAMPWRG</text>
<text x="249.3" y="96.6">-XDP_DBR</text>
<text x="261.4" y="96.6">11,25,102</text>
<text x="165.1" y="130.3">27 DRAMRST_GATE</text>
<text x="263.4" y="151.8">-DRAMRST</text>
<text x="273.9" y="151.8">12,13</text>
<text x="-.8" y="181.9">11,27,58,61,68,71,102</text>
<text x="16.8" y="181.9">-PLTRST_FAR</text>
</g>
<g font-size="1.3">
<text x="30.8" y="1.3">A</text>
<text x="88.9" y="1.3">B</text>
<text x="146.9" y="1.3">C</text>
<text x="205" y="1.3">D</text>
<text x="263.1" y="1.3">E</text>
<text x=".5" y="28.4">4</text>
<text x="292.6" y="28.4">4</text>
<text x=".5" y="79.5">3</text>
<text x="292.6" y="79.5">3</text>
<text x=".5" y="130.6">2</text>
<text x="292.6" y="130.6">2</text>
<text x=".5" y="181.7">1</text>
<text x="292.6" y="181.7">1</text>
<text x="30.8" y="207.4">A</text>
<text x="88.9" y="207.4">B</text>
<text x="146.9" y="207.4">C</text>
<text x="205" y="207.4">D</text>
<text x="263.1" y="207.4">E</text>
</g>
</svg>
